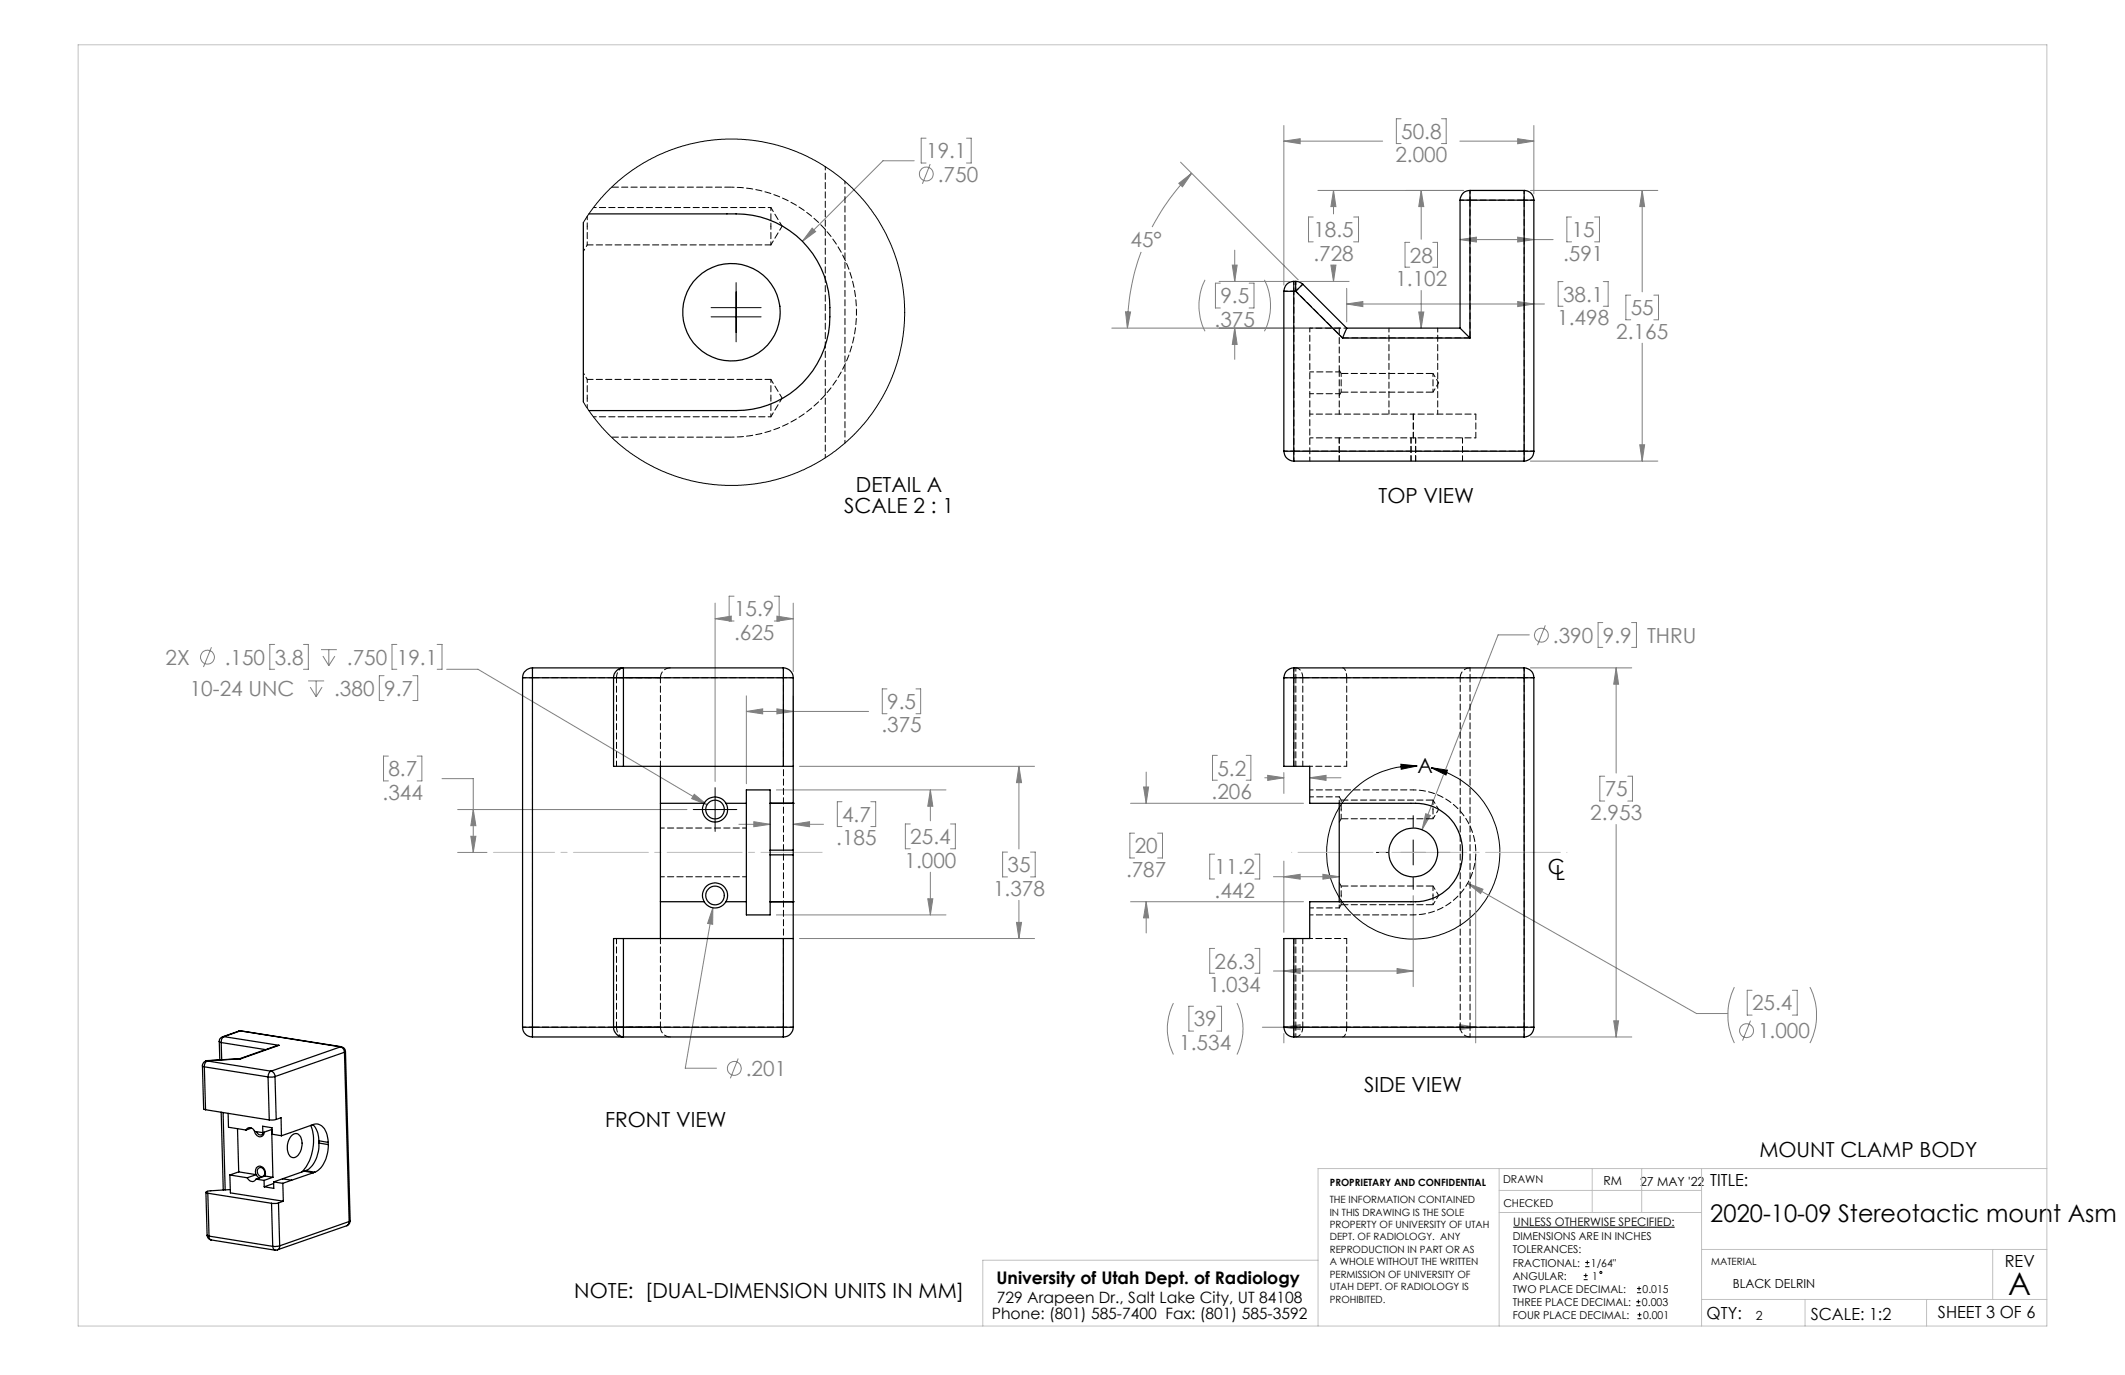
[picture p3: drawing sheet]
<svg xmlns="http://www.w3.org/2000/svg" width="432mm" height="279mm" viewBox="0 0 432 279" stroke-linecap="round" stroke-linejoin="round" font-family="sans-serif">
<g fill="none" stroke="#808080" stroke-width=".2">
<path d="M185.8 32.7h-6.4l-16.3 16.3M188.2 28.1h-1v5h1M189 33.3l-1.6 4.1M196.4 28.1h.9v5h-.9M239.5 37.3l2.6-2.1-1.8 2.8zM239.9 32.9l23.9 24M242.1 35.2a43.8 43.8 0 0 0-8 10.9M260.9 25.5v32.4M260.9 28.7h20.1M260.9 28.7l3.3-.5v1zM267.8 38.7h29.6M271 38.7v4.8"/>
<path d="M271 38.7l.5 3.3h-1.1zM284.7 24.1h-1v5.1h1M288.8 38.7l.5 3.3h-1zM288.8 38.7v9.9M292.9 24.1h1v5.1h-1M296.7 28.7h15M308.4 28.2l3.3 .5-3.3 .5zM311 38.7h25.9M311.7 25.5v13.9M333.7 38.7v20.6M333.7 38.7l.5 3.3h-1zM165 46.4l.7 .7-2.6 1.9z"/>
<path d="M231.9 51.2a44.6 44.6 0 0 0-2.8 15.5M244.9 56.9a11.7 11.7 0 0 0 0 10.4M247.7 57.2h14.3M248 57.5h-1v5.1h1M250.4 53.9h1l-.5 3.3zM250.9 50.8v6.4M253.8 57.5h1v5.1h-1M256.9 56.9a11.7 11.7 0 0 1 0 10.4M264.2 57.2h9.9M266.8 44.1h-.9v5h.9M270.4 53.9h1.1l-.5 3.3zM271 53.9v3.3"/>
<path d="M273.6 58.6v6.8M275.1 44.1h.9v5h-.9M286.5 49.2h-1v5.1h1M288.8 59v7.7M291.1 49.2h1v5.1h-1M296.7 48.7h18.9M296.7 48.7l3.3-.5v1zM308.4 48.2l3.3 .5-3.3 .5zM317.6 57.2h-1v5h1M319.3 44.1h-.9v5h.9M324 44.1h1v5h-1M325.8 57.2h1v5h-1"/>
<path d="M331.4 60h-1v5h1M336.1 60h.9v5h-.9M225.9 66.7h46.5M228.7 63.4h1l-.6 3.3zM250.9 66.7v6.3M250.9 66.7l.5 3.3h-1zM273.6 61.8h40.2M273.6 61.8l3.3-.5v1zM288.3 63.4h1l-.5 3.3zM308.4 61.3l3.3 .5-3.3 .5zM333.7 69.7v24M311 93.7h25.9"/>
<path d="M333.2 90.4h1l-.5 3.3zM43 131.5l-1.7 4M55.8 131h-1v5h1M61.7 131h1v5h-1M62.6 138.4h3.3M63 139.6l1.2 2M64.2 138.4v3.2M65.2 132h3.2M65.4 139.6l-1.2 2M65.6 133.3l1.2 2M66.8 132v3.3M68.1 133.3l-1.3 2"/>
<path d="M78 137.3h-.9v5h.9M80.6 131h-.9v5h.9M83.9 137.3h1v5h-1M88.8 131h1v5h-1M90.8 136h6.3l46.6 27.5M145.3 122.6v36.2M145.3 125.7h.1M145.3 125.7l3.3-.5v1zM149.2 121.1h-1v5.1h1M157.3 121.1h1v5.1h-1M157.9 125.2l3.3 .5-3.3 .5zM161.1 125.7h.1"/>
<path d="M161.2 122.6v13.9M180.2 140h-.9v5h.9M186.1 140h1v5h-1M310.8 129h-6.4l-15.4 39.6M311 135.7h20.6M314 127.1l-1.6 4M325.7 126.5h-1v5.1h1M328.4 135.7v21.4M328.4 135.7l.5 3.3h-1zM331.5 126.5h1v5.1h-1M78.9 153.6h-1v5.1h1M84.8 153.6h.9v5.1h-.9"/>
<path d="M89.8 158.2h6.4v15M151.7 141.4v17.8M151.7 144.6h24.8M151.7 144.6l3.3-.6v1.1zM157.9 144l3.3 .6-3.3 .5zM161.2 141.4v13M162.5 155.7h47.7M207 155.7v16.8M207 155.7l.6 3.3h-1zM232.4 159.9h1l-.5 3.3zM232.9 156.9v6.3M247.4 153.5h-1v5h1"/>
<path d="M253.2 153.5h1v5h-1M257 158h3.9M257.6 157.6l3.3 .4-3.3 .6zM260.9 157v4.2M266.1 158h6.4M266.1 158l3.4-.4v1zM326.1 157.7h-1v5.1h1M330.8 157.7h.9v5.1h-.9M93 164.5h46.6M93 173.2h6M95.7 169.9h1l-.5 3.3zM96.2 164.5l.5 3.3h-1z"/>
<path d="M141.1 161.4l2.6 2.1-3.2-1.2zM150.1 167.5h6.4M153.2 167l3.3 .5-3.3 .5zM157.8 160.5h34.4M161.2 167.5h6.1M161.2 167.5l3.3-.5v1zM171.1 162.9h-1v5.1h1M177 162.9h.9v5.1h-.9M185 167.4h-1v5.1h1M189.1 160.5v6.3M189.1 177.2v8.7M189.1 160.5l.4 3.3h-1z"/>
<path d="M193.1 167.4h1v5.1h-1M204.7 173.1h-1v5.1h1M209.4 173.1h1v5.1h-1M229.7 163.2h35.2M230.5 169.3h-.9v5h.9M235.2 169.3h1v5h-1M246.8 173.6h-1v5h1M255 173.6h1v5h-1M258.8 178.2h13.3M260.9 175v14.4M260.9 178.2l3.3-.5v.9zM268.8 177.7l3.3 .5-3.3 .4z"/>
<path d="M289.7 165.3l1 .4-1.7 2.9zM298.2 179.5l46.5 26.5h6.4M298.2 179.5l3.1 1.2-.5 .9zM299.9 174.5v37.4M328.4 167.5v43.2M144.9 184.5l-.1 3.3-1-.2zM144.9 184.5l-5.7 32.6h6.4M157.8 185.9h34.4M162.5 190.7h47.7M188.5 182.6h1l-.4 3.3zM206.6 187.4h1l-.6 3.3zM207 183v7.7"/>
<path d="M229.7 183.2h35.2M232.9 183.2v6.4M232.9 183.2l.5 3.3h-1zM246.8 192.7h-1v5.1h1M255 192.7h1v5.1h-1M258.8 197.3h28.4M260.9 197.3l3.3-.5v1zM283.9 196.8l3.3 .5-3.3 .5zM287.2 182v18.5M150 215.1l-1.6 4M238.4 203.8a11.7 11.7 0 0 0 0 10.5M242.5 204.5h-.9v5h.9"/>
<path d="M247.2 204.5h1v5h-1M251.4 203.8a11.7 11.7 0 0 1 0 10.5M256.5 208.7h43.4M260.9 210v1.9M260.9 208.7l3.3-.5v1zM296.6 208.2l3.3 .5-3.3 .5zM311 210.7h20.6M327.9 207.4h1l-.5 3.3zM352.4 200.6a13 13 0 0 0 0 11.3M355.7 207.4l-1.6 4.1M356 201.2h-1v5.1h1M364.2 201.2h1v5.1h-1"/>
<path d="M367.8 200.6a12.7 12.7 0 0 1 0 11.3"/>
<circle cx="188.2" cy="35.4" r="1.41"/>
<circle cx="42.2" cy="133.5" r="1.41"/>
<circle cx="313.2" cy="129.1" r="1.41"/>
<circle cx="149.2" cy="217.1" r="1.41"/>
<circle cx="354.9" cy="209.4" r="1.42"/>
</g>
<g fill="none" stroke="#000" stroke-width=".2">
<path d="M149.6 57.4v12.1M144.5 64.4h10.2M144.5 62.5h10.2M284.7 155.3l3.3 .3-3.3 .7zM288 155.6a17.6 17.6 0 0 0-16.8 24.9 17.6 17.6 0 0 0 29.8 3.7 17.6 17.6 0 0 0-10.2-28.2M290.8 156l3.3 .5-.3 1zM140.9 164.5h8.8M145.3 160.1v8.8M279.7 173.2h2.4M284.6 173.2h5.1M287.2 165.7v2.4M287.2 170.7v5.1"/>
<path d="M287.2 178.3v2.4M292.2 173.2h2.5M307.5 249.4h32.8M321.8 259.2h.8M322.1 257.4h.9M322.1 256.5h.9M322.2 258.8v.8M322.5 256.1v.9M321.8 260h.8M332.5 265.3h.8M332.5 264.5h.8M332.6 262.7h.9"/>
<path d="M332.6 261.8h.9M332.7 268h.9M332.7 267.2h.9M332.9 264.1v.8M333.1 261.4v.9M333.2 266.7v.9"/>
<circle cx="325.3" cy="258.6" r=".2"/>
</g>
<path d="M262.4 173.2h56" fill="none" stroke="#c0c0c0" stroke-width=".2" stroke-dasharray="15.2 1.3 1.3 1.3" stroke-dashoffset="-1.3"/>
<path d="M100.3 173.2h66.8" fill="none" stroke="#c0c0c0" stroke-width=".2" stroke-dasharray="15.2 1.3 1.3 1.3" stroke-dashoffset="2.8"/>
<g fill="none" stroke="#c0c0c0" stroke-width=".2">
<path d="M15.9 9.1h400v260.4h-400zM304.6 237.5v32M323.5 237.5v8.9M333.6 237.5v8.9M345.8 237.5v32M415.9 237.5h-148.1v32M267.8 256.1h-68.1v13.4M304.6 246.4h41.2M304.6 241.9h41.2M345.8 253.9h70.1M404.9 253.9v10.2M345.8 264.1h70.1"/>
<path d="M366.8 264.1v5.4M391.5 264.1v5.4"/>
</g>
<path d="M284.7 155.3l3.3 .3-3.3 .7zM290.8 156l3.3 .5-.3 1z" fill="#000"/>
<g fill="#808080">
<path d="M96.2 164.5l.5 3.3h-1zM95.7 169.9h1l-.5 3.3z"/>
<path d="M232.4 159.9h1l-.5 3.3zM232.9 183.2l.5 3.3h-1zM289.7 165.3l-.7 3.3 1.7-2.9zM257.6 157.6l3.3 .4-3.3 .6zM266.1 158l3.4-.4v1zM268.8 177.7l3.3 .5-3.3 .4zM260.9 178.2l3.3-.5v.9zM328.4 135.7l.5 3.3h-1zM327.9 207.4h1l-.5 3.3zM260.9 197.3l3.3-.5v1zM283.9 196.8l3.3 .5-3.3 .5zM260.9 208.7l3.3-.5v1zM296.6 208.2l3.3 .5-3.3 .5zM298.2 179.5l2.6 2.1 .5-.9zM157.9 144l3.3 .6-3.3 .5zM151.7 144.6l3.3-.6v1.1zM157.9 125.2l3.3 .5-3.3 .5zM145.3 125.7l3.3-.5v1zM141.1 161.4l-.6 .9 3.2 1.2zM189.1 160.5l.4 3.3h-1zM188.5 182.6h1l-.4 3.3zM207 155.7l.6 3.3h-1zM206.6 187.4h1l-.6 3.3zM161.2 167.5l3.3-.5v1zM153.2 167l3.3 .5-3.3 .5zM144.9 184.5l-1.1 3.1 1 .2zM260.9 28.7l3.3-.5v1zM308.4 28.2l3.3 .5-3.3 .5zM333.7 38.7l.5 3.3h-1zM333.2 90.4h1l-.5 3.3zM288.8 38.7l.5 3.3h-1zM288.3 63.4h1l-.5 3.3zM308.4 48.2l3.3 .5-3.3 .5zM296.7 48.7l3.3-.5v1zM239.5 37.3l2.6-2.1-1.8 2.8zM228.7 63.4h1l-.6 3.3zM271 38.7l.5 3.3h-1.1zM270.4 53.9h1.1l-.5 3.3zM308.4 61.3l3.3 .5-3.3 .5zM273.6 61.8l3.3-.5v1zM250.9 66.7l.5 3.3h-1zM250.4 53.9h1l-.5 3.3zM165 46.4l-1.9 2.6 2.6-1.9z"/>
</g>
<g fill="none" stroke="#000" stroke-width=".25">
<path d="M298.7 38.7v2M298.7 38.7a1.99 1.99 0 0 0-2 2M298.7 38.7h11M309.7 38.7v2M309.7 38.7a1.93 1.93 0 0 1 2 2M118.5 45.2v36.5M119.7 43.5h29.9a19.2 19.2 0 0 1 19 20.9 19 19 0 0 1-19 19h-29.9M260.9 59.2h2M260.9 59.2v32.5M262.9 57.2v2M262.9 57.2a1.99 1.99 0 0 0-2 2M262.9 59.2v32.5"/>
<path d="M262.9 59.2h.4M262.9 57.2h.4M263.3 57.2v2M263.3 57.2l.6 .1 .8 .4M263.3 59.2l9.5 9.5M264.7 57.7l-1.4 1.5M264.7 57.7l8.9 9M296.7 40.7h2M296.7 40.7v26M298.7 40.7h11M298.7 40.7v28M309.7 40.7h2"/>
<path d="M309.7 40.7v51M311.7 40.7v51M272.8 68.7h25.9M273.6 66.7l-.8 2M273.6 66.7h23.1M296.7 66.7l2 2M260.9 91.7h2M260.9 91.7a2.05 2.05 0 0 0 2 2M262.9 91.7v2M262.9 91.7h46.8M262.9 93.7h46.8M309.7 91.7h2"/>
<path d="M309.7 91.7v2M311.7 91.7a1.99 1.99 0 0 1-2 2M106.2 137.7h2M106.2 137.7v71M108.2 135.7a2.05 2.05 0 0 0-2 2M108.2 135.7v2M108.2 137.7h16.5M108.2 135.7h51M108.2 137.7v71M124.7 137.7a1.99 1.99 0 0 1 2-2v2M124.7 137.7h2M124.7 137.7v18h2"/>
<path d="M126.7 137.7h32.5M126.7 137.7v18M159.2 135.7v2M159.2 137.7h2M159.2 135.7a2.05 2.05 0 0 1 2 2M159.2 137.7v18M161.2 137.7v25.5M260.9 137.7h2M260.9 137.7v18h2M262.9 135.7v2M262.9 135.7a2.05 2.05 0 0 0-2 2M262.9 137.7v18"/>
<path d="M262.9 137.7h46.8M262.9 135.7h46.8M309.7 137.7h2M309.7 135.7v2M309.7 135.7a1.99 1.99 0 0 1 2 2M309.7 137.7v71M311.7 137.7v71M126.7 155.7h32.5M134.2 155.7v35M159.2 155.7h2M262.9 155.7h3.2v7.5h21.6a9.7 9.7 0 0 1 9.4 11.3 9.5 9.5 0 0 1-9.4 8.7h-21.6v7.5h-3.2M134.2 163.2h8.9"/>
<path d="M143.1 163.2a2.51 2.51 0 0 1 4.4 0M143.1 163.2a2.54 2.54 0 0 0 2.2 3.8 2.54 2.54 0 0 0 2.2-3.8M147.5 163.2h4.2M156.5 163.2h.1M156.5 163.2v9.6M156.5 173.7v9.5M156.5 163.2h4.7M156.5 163.2v-2.7h-4.8v25.4h4.8v-2.7M156.5 172.8v.9M156.5 172.8h4.7M156.5 173.7h4.7M161.2 163.2h.1"/>
<path d="M161.2 163.2v9.6M161.2 173.7v9.5M161.2 172.8v.9M272.1 163.2v20M126.7 190.7h-2v18M126.7 190.7h32.5M126.7 190.7v18M134.2 183.2h8.9M143.1 183.2a2.55 2.55 0 0 0 4.4 0M143.1 183.2a2.55 2.55 0 0 1 2.2-3.8 2.55 2.55 0 0 1 2.2 3.8M147.5 183.2h4.2M156.5 183.2h.1"/>
<path d="M156.5 183.2h4.7M159.2 190.7h2M159.2 190.7v18M161.2 183.2h.1M161.2 183.2v25.5M262.9 190.7h-2v18M262.9 190.7v18M41.1 216.6l.3 8.8 .4 .1M41.1 216.6l.4 .2M41.5 216.8l13 2M41.5 216.8l.3 8.7M41.8 215.6a1.03 1.03 0 0 0-.7 1"/>
<path d="M41.9 215.6h-.1M42.1 215.6a1.25 1.25 0 0 0-.6 1.2M42.1 215.6h-.3M42.1 215.6l13 2.1M42.2 215.5l-.3 .1M42.2 215.5h.1M42.2 215.5l-.1 .1M44.6 211.6l.3 .2M44.6 211.6l.1 3.8M44.9 211.8l9.1 1.5M44.9 211.8l.1 3.5M45.2 210.7a.94 .94 0 0 0-.6 .9"/>
<path d="M45.5 210.6a1.16 1.16 0 0 0-.6 1.2M45.5 210.6l-.3 .1M45.5 210.6l11.2 1.8M48.5 209.5l-3.3 1.2M48.8 209.5h.2M48.8 209.5h-.3M48.8 209.5l-3.3 1.1M48.8 209.5l20.4 3.2M48.9 215.2l-6.7 .3M49 209.5h-.5M49 209.5l20.4 3.2M54.5 218.8l.2 8.8"/>
<path d="M55.1 217.7a1.25 1.25 0 0 0-.6 1.1M55.1 217.7a1.07 1.07 0 0 1 .8 1.1M55.9 218.8h-1.4M55.9 218.8l.2 8.7M56.7 212.4l-8 2.7M56.7 212.4l-7.8 2.8M69.2 212.7a1.15 1.15 0 0 1 .8 1.1M69.2 212.7l-14.1 5M69.4 212.7a1.05 1.05 0 0 1 .8 1M69.4 212.7h-.2M70 213.8l-14.1 5M70 213.8l.9 34.4"/>
<path d="M70.2 213.7l-.2 .1M70.2 213.7l1 34.4M106.2 208.7h2M106.2 208.7a1.99 1.99 0 0 0 2 2M108.2 208.7v2M108.2 208.7h16.5M108.2 210.7h51M124.7 208.7a1.93 1.93 0 0 0 2 2v-2M124.7 208.7h2M126.7 208.7h32.5M159.2 208.7v2M159.2 208.7h2"/>
<path d="M161.2 208.7a1.99 1.99 0 0 1-2 2M260.9 208.7a1.99 1.99 0 0 0 2 2M260.9 208.7h2M262.9 208.7v2M262.9 208.7h46.8M262.9 210.7h46.8M309.7 208.7h2M309.7 208.7v2M311.7 208.7a1.93 1.93 0 0 1-2 2M41.8 225.5l12.9 2.1M44.9 226l.5 15.8M45.3 226.1l.5 15.7"/>
<path d="M46.4 226.2v2.9l3.6 .5M46.7 238.8l.1 3.6 10.8 1.7M46.7 238.8l3.5 .5M48.3 229.3l.2 8.8M48.5 238.1l3.6 .6M48.5 238.1l-1.8 .7M50 229.6a.95 .95 0 0 1 1-.5 .95 .95 0 0 1 .8 .8l1.6 .3M50.2 239.3a.99 .99 0 0 0 .8 .8 .99 .99 0 0 0 1-.5M51.1 229.2l-1.1 .4M51.7 229.8a1.07 1.07 0 0 0 .7 1 1.07 1.07 0 0 0 1.2-.3l.1-.5M52 239.6l1.7 .3M52.1 238.7a1.03 1.03 0 0 1-.1-1.2 1.03 1.03 0 0 1 1.1-.5 1.48 1.48 0 0 1 .7 2"/>
<path d="M52.1 238.7l.6 .7M52.1 238.7l-1.9 .6M52.1 230a.73 .73 0 0 0 .7 .6 .73 .73 0 0 0 .7-.5M52.5 237.4a.94 .94 0 0 1 1.2 .4 .94 .94 0 0 1-.2 1.2 .98 .98 0 0 1-1.1-.4 .98 .98 0 0 1 .1-1.2zM53.4 230.2v-1.4l1.9 .4v1.3l1.9 .3M53.4 230.2l1.8-.7 .3 9.7M53.7 239.9v1.3M53.8 239l1.7 .2M53.8 239l-1.8 .6M55.5 239.2l-1.8 .7M56.1 227.5l-1.4 .1M56.1 227.5l1-.4 .1 3.7"/>
<path d="M57.2 230.8l6.2-2.2a2.17 2.17 0 0 1 3 1.7l.3 1.8M57.4 239.5l1.9 .3M59.2 230.8a1.12 1.12 0 0 1 1.3-.4 1.12 1.12 0 0 1 .7 1.1 3.2 3.2 0 0 1-1.3 3.7 1.29 1.29 0 0 1-1.5-1.4 3.8 3.8 0 0 1 .8-3zM59.3 239.8l-1.8 .7M61.8 238l-6.2 2.2M61.8 238l1.9 .3M62.1 237.9l1.9 .3M62.1 237.9l-.3 .1M63.1 228.7a9.4 9.4 0 0 1-1.8 9.5M63.6 228.5a4.6 4.6 0 0 1 1.2 3.3M63.7 238.3l-4.4 1.5M64 238.2l-.3 .1"/>
<path d="M64.8 232.3a6.1 6.1 0 0 1-2.5 5.5l-.2 .1M64.8 231.8l1.9 .3M64.8 232.3l1.9 .3M64.8 231.8v.5M66.7 232.1v.5M66.7 232.6a6.3 6.3 0 0 1-2.5 5.5l-.2 .1M41.8 242.3l.3 8.7M42.1 251a.99 .99 0 0 0 .8 1M42.1 251l.4 .2M42.2 242.5l.3 8.7M42.2 242.5l13 2M42.5 251.2l.2 .6 .2 .2"/>
<path d="M42.5 251.2l12.9 2.1M42.9 252l13 2M46.8 241.7l-4.2 .3-.8 .3 .4 .2M55.2 244.5l.2 8.8M55.4 253.3l.2 .5 .3 .2M55.6 240.2v1.3l-1.9-.3M55.6 240.2l1.9 .3M55.6 240.5l-1.9 .7M56.4 254h-.5M56.6 244.4l-1.4 .1M56.6 244.4l.2 8.8M56.8 253.2l-1.4 .1"/>
<path d="M56.8 253.2l-.1 .5-.3 .3M57.5 240.5l.1 3.6M57.6 244.1l-1 .3M70.5 249.1l-14.1 4.9M70.9 248.2l-.2 .7-.2 .2M70.9 248.2l-14.1 5M71.2 248.1a1.03 1.03 0 0 1-.7 1M71.2 248.1l-.3 .1"/>
<circle cx="148.6" cy="63.4" r="9.9"/>
<circle cx="145.3" cy="164.5" r="1.9"/>
<circle cx="287.2" cy="173.2" r="5"/>
<circle cx="145.3" cy="182" r="1.9"/>
</g>
<g fill="none" stroke="#000" stroke-width=".2" stroke-dasharray="1.3 .6" stroke-dashoffset=".6">
<path d="M298.7 38.7v2M309.7 38.7v2M119.3 46v3.8M119.3 44v2M156.6 46v-3.8M156.6 49.8v-3.8M262.9 59.2h-2M262.9 59.2v-2M263.3 59.2l9.5 9.5M263.3 59.2v-2M264.7 57.7l-1.4 1.5M296.7 40.7h2"/>
<path d="M311.7 40.7h-2M119.3 77.1v3.8M272.5 75.9v3.8M291.2 79.7v-3.8M119.3 80.9v2M156.6 80.9v-3.8M156.6 84.7v-3.8M167.7 93v-59.2M262.9 91.7v-32.5M262.9 91.7h-2M262.9 91.7v2M287.2 84.1h-21"/>
<path d="M287.2 89h-21M309.7 91.7h2M309.7 91.7v2M108.2 137.7h-2M108.2 137.7v-2M134.2 137.7h-9.5M159.2 137.7v-2M161.2 137.7h-2M262.9 137.7h-2M262.9 135.7v2M263.3 135.7v2M298.7 137.7h-2"/>
<path d="M298.7 137.7v-2M309.7 137.7v-2M311.7 137.7h-2M272.1 163.2v-1.3M287.2 160.5h-21M266.2 185.9h21M272.1 184.5v-1.3M106.2 208.7h2M108.2 208.7v2M124.7 208.7h9.5M159.2 210.7v-2M159.2 208.7h2"/>
<path d="M260.9 208.7h2M262.9 210.7v-2M263.3 210.7v-2M296.7 208.7h2M298.7 208.7v2M309.7 208.7v2M309.7 208.7h2"/>
</g>
<path d="M156.6 42.2h-36M266.2 66.7h7.5M120.6 84.7h36M171.7 90v-53.2M264.7 137.7h-1.4M266.2 155.7h7.5M266.2 190.7h7.5M287.2 185.9a12.7 12.7 0 0 0 12.7-12.7 12.7 12.7 0 0 0-12.7-12.7M264.7 208.7h-1.4" fill="none" stroke="#000" stroke-width=".2" stroke-dasharray="1.3 .6" stroke-dashoffset=".7"/>
<path d="M272.5 164.5v1.9M272.5 162.6v1.9M291.2 164.5v-1.9M291.2 166.4v-1.9M272.5 181.9v1.9M272.5 180v1.9M291.2 181.9v-1.9M291.2 183.8v-1.9" fill="none" stroke="#000" stroke-width=".2" stroke-dasharray="1.3 .6" stroke-dashoffset=".9"/>
<g fill="none" stroke="#000" stroke-width=".2" stroke-dasharray="1.3 .6" stroke-dashoffset=".2">
<path d="M272.1 93.7v-4.7M286.7 89v4.7M287.7 89v4.7M297.2 89v4.7M126.7 135.7a1.78 1.78 0 0 0-1.4 2M263.3 135.7a1.78 1.78 0 0 1 1.4 2M263.3 137.7v18M125.3 155.7v-18M134.2 155.7v-18M262.9 155.7v-18M264.7 155.7v-18M273.7 155.7v-18"/>
<path d="M263.3 190.7v18M125.3 208.7v-18M125.3 208.7a1.78 1.78 0 0 0 1.4 2M134.2 208.7v-18M262.9 208.7v-18M264.7 208.7a1.78 1.78 0 0 1-1.4 2M264.7 208.7v-18M273.7 208.7v-18"/>
</g>
<g fill="none" stroke="#000" stroke-width=".2" stroke-dasharray="1.3 .6">
<path d="M262.9 59.2h.4M272.1 75.6v-8.9M298.7 68.7v-28M125.3 137.7h-.6M125.3 137.7h8.9M136.2 135.7a2 2 0 0 0-2 2M262.9 137.7h.4M264.7 137.7h9M298.7 135.7a2 2 0 0 0-2 2M125.3 208.7h-.6M134.2 208.7h-8.9M134.2 208.7a2 2 0 0 0 2 2"/>
<path d="M263.3 208.7h-.4M273.7 208.7h-9M296.7 208.7a2 2 0 0 0 2 2"/>
</g>
<g fill="none" stroke="#000" stroke-width=".2" stroke-dasharray="1.3 .6" stroke-dashoffset=".4">
<path d="M272.5 75.9l-.4-.7M272.1 80.3l.4-.6M159.2 137.7v71M272.8 135.7a1.87 1.87 0 0 1 .9 2M309.7 137.7v71M272.1 167l.4-.6M272.5 162.6l-.4-.7M272.1 184.5l.4-.7M272.5 180l-.4-.6M108.2 208.7v-71M273.7 208.7a1.87 1.87 0 0 1-.9 2M296.7 208.7v-71"/>
<path d="M298.7 208.7v-71"/>
</g>
<g fill="none" stroke="#000" stroke-width=".2" stroke-dasharray="1.3 .6" stroke-dashoffset=".5">
<path d="M266.2 66.7v27M272.1 75.6h-5.9M282.2 66.7v17.4M291.2 79.7l1.1-1.9M292.3 77.8l-1.1-1.9M266.2 80h5.9M272.1 84.1v-4.1M292.1 84.1v-17.4M273.7 137.7h23M134.2 178.2h17.5M151.7 168.3h-17.5M272.1 161.9h-5.9"/>
<path d="M291.2 166.4l1.1-1.9M292.3 164.5l-1.1-1.9M266.2 184.5h5.9M291.2 183.8l1.1-1.9M292.3 181.9l-1.1-1.9M296.7 208.7h-23"/>
</g>
<g fill="none" stroke="#000" stroke-width=".2" stroke-dasharray="1.3 .6" stroke-dashoffset="-.1">
<path d="M148.6 38h-24.3M298.7 40.7h11M309.7 40.7v51M272.5 79.7h18.7M291.2 75.9h-18.7M124.3 88.8h24.3M108.2 137.7h51M298.7 137.7h11M272.5 166.4h18.7M291.2 162.6h-18.7M272.5 183.8h18.7M291.2 180h-18.7"/>
<path d="M159.2 208.7h-51M309.7 208.7h-11"/>
</g>
<path d="M119.3 49.8h37.3M156.6 77.1h-37.3M272.8 68.7h25.9M287.2 84.1v4.9M299.9 89v-4.9M309.7 91.7h-46.8" fill="none" stroke="#000" stroke-width=".2" stroke-dasharray="1.3 .6" stroke-dashoffset=".1"/>
<path d="M299.9 89h-12.7M299.9 84.1h-12.7" fill="none" stroke="#000" stroke-width=".2" stroke-dasharray="1.3 .6" stroke-dashoffset="-1"/>
<path d="M156.6 49.8l2.3-3.8M158.9 46l-2.3-3.8M156.6 84.7l2.3-3.8M158.9 80.9l-2.3-3.8M272.1 80v-4.4" fill="none" stroke="#000" stroke-width=".2" stroke-dasharray="1.3 .6" stroke-dashoffset=".3"/>
<path d="M118.5 45.2l1.4-2.1 2.3-2.9 3.5-3.4 2.9-2.3 2.2-1.4 4.6-2.3 4.6-1.5 3.3-.7 3.3-.3h3.2l2.8 .2 5.5 1 2.7 .9 3.2 1.4 2.4 1.3 2.4 1.5 2.5 1.9 1.8 1.7 3.4 3.7 2.9 4.3 1.8 3.8 .6 1.6 .8 2.7 .7 2.8 .5 5.5v2.6l-.3 3.1-.8 3.9-.4 1.6-1 2.7-1.2 2.8-3 4.8-1.5 2-2.4 2.6-4.3 3.5-2.2 1.5-3.5 1.8-4.5 1.7-2.9 .7-2.6 .5-3.3 .2h-2.5l-2.5-.1-3-.5-3.1-.7-3.2-1.1-4.5-2.2-3-1.9-2.2-1.8-3.5-3.4-2.5-3-1.4-2.2" fill="none" stroke="#000" stroke-width=".2"/>
<path d="M118.5 51.1l.8-1.3M119.3 77.1l-.8-1.3M148.6 88.8a25.4 25.4 0 0 0 25.4-25.4 25.4 25.4 0 0 0-25.4-25.4" fill="none" stroke="#000" stroke-width=".2" stroke-dasharray="1.3 .6" stroke-dashoffset=".8"/>
<text font-size="6.3" x="408.1" y="263.1">A</text>
<text font-size="4.9" x="347.5" y="248.2">2020-10-09 Stereotactic mount Asm</text>
<g font-size="4.2" fill="#808080">
<text x="284.7" y="28.2">50.8</text>
<text x="188.2" y="32.2">19.1</text>
<text x="283.5" y="33">2.000</text>
<text x="190.6" y="36.9">.750</text>
<text x="229.7" y="50.3">45°</text>
<text x="266.9" y="48.2">18.5</text>
<text x="266.9" y="53">.728</text>
<text x="286.5" y="53.4">28</text>
<text x="317.6" y="53">.591</text>
<text x="319.4" y="48.2">15</text>
<text x="283.5" y="58.1">1.102</text>
<text x="248" y="61.6">9.5</text>
<text x="317.6" y="61.3">38.1</text>
<text x="331.4" y="64.1">55</text>
<text x="246.8" y="66.4">.375</text>
<text x="316.4" y="66.1">1.498</text>
<text x="328.4" y="68.8">2.165</text>
<text x="149.2" y="125.3">15.9</text>
<text x="149.2" y="130">.625</text>
<text x="315.6" y="130.6">.390</text>
<text x="325.7" y="130.6">9.9</text>
<text x="334.7" y="130.6">THRU</text>
<text x="33.6" y="135.1">2X</text>
<text x="45.7" y="135.1">.150</text>
<text x="55.8" y="135.1">3.8</text>
<text x="70.5" y="135.1">.750</text>
<text x="80.7" y="135.1">19.1</text>
<text x="38.6" y="141.4">10-24 UNC</text>
<text x="67.9" y="141.4">.380</text>
<text x="78.1" y="141.4">9.7</text>
<text x="179.1" y="148.8">.375</text>
<text x="180.3" y="144.1">9.5</text>
<text x="78.9" y="157.7">8.7</text>
<text x="247.4" y="157.6">5.2</text>
<text x="326.1" y="161.8">75</text>
<text x="77.7" y="162.5">.344</text>
<text x="171.1" y="167">4.7</text>
<text x="246.2" y="162.3">.206</text>
<text x="323.1" y="166.6">2.953</text>
<text x="169.9" y="171.8">.185</text>
<text x="185" y="171.5">25.4</text>
<text x="230.6" y="173.4">20</text>
<text x="183.8" y="176.3">1.000</text>
<text x="204.7" y="177.2">35</text>
<text x="228.8" y="178.2">.787</text>
<text x="246.8" y="177.7">11.2</text>
<text x="201.8" y="182">1.378</text>
<text x="246.8" y="182.4">.442</text>
<text x="246.8" y="196.8">26.3</text>
<text x="245.6" y="201.6">1.034</text>
<text x="242.6" y="208.6">39</text>
<text x="356" y="205.3">25.4</text>
<text x="239.6" y="213.3">1.534</text>
<text x="357.2" y="211">1.000</text>
<text x="151.6" y="218.6">.201</text>
</g>
<g font-size="4.2">
<text x="173.9" y="100.1">DETAIL A</text>
<text x="171.6" y="104.2">SCALE 2 : 1</text>
<text x="280.1" y="102.2">TOP VIEW</text>
<text x="288" y="157">A</text>
<text x="314.5" y="177.6">C</text>
<text x="316.1" y="178.9">L</text>
<text x="277.2" y="221.8">SIDE VIEW</text>
<text x="123" y="229.1">FRONT VIEW</text>
<text x="357.5" y="235">MOUNT CLAMP BODY</text>
<text x="116.7" y="263.7">NOTE: [DUAL-DIMENSION UNITS IN MM]</text>
</g>
<text font-size="3.5" x="202.5" y="260.9">University of Utah Dept. of Radiology</text>
<g font-size="3.4">
<text x="347.5" y="240.9">TITLE:</text>
<text x="407.4" y="257.6">REV</text>
<text x="346.8" y="268.1">QTY:</text>
<text x="368" y="268.1">SCALE: 1:2</text>
<text x="393.8" y="267.9">SHEET 3 OF 6</text>
</g>
<g font-size="3.2">
<text x="201.5" y="268">Phone: (801) 585-7400 Fax: (801) 585-3592</text>
<text x="202.6" y="264.8">729 Arapeen Dr., Salt Lake City, UT 84108</text>
</g>
<g font-size="2.5">
<text x="325.8" y="240.8">RM</text>
<text x="333.3" y="240.9">27 MAY '22</text>
<text x="352.1" y="261.7">BLACK DELRIN</text>
<text x="356.8" y="268.1">2</text>
</g>
<text font-size="2.4" x="307.5" y="249.1">UNLESS OTHERWISE SPECIFIED:</text>
<g font-size="2.2">
<text x="305.4" y="240.4">DRAWN</text>
<text x="305.5" y="245.3">CHECKED</text>
<text x="307.4" y="252.1">DIMENSIONS ARE IN INCHES</text>
<text x="307.4" y="254.7">TOLERANCES:</text>
<text x="307.4" y="257.4">FRACTIONAL:</text>
<text x="323.3" y="257.4">1/64&quot;</text>
<text x="307.4" y="262.7">TWO PLACE DECIMAL:</text>
<text x="307.4" y="260">ANGULAR:</text>
<text x="323.5" y="260">1</text>
<text x="333.8" y="262.7">0.015</text>
<text x="307.4" y="265.3">THREE PLACE DECIMAL:</text>
<text x="307.4" y="268">FOUR PLACE DECIMAL:</text>
<text x="333.6" y="265.3">0.003</text>
<text x="333.9" y="268">0.001</text>
</g>
<g font-size="2">
<text x="270.2" y="244.5">THE INFORMATION CONTAINED</text>
<text x="270.2" y="241.1">PROPRIETARY AND CONFIDENTIAL</text>
<text x="270.2" y="247">IN THIS DRAWING IS THE SOLE</text>
<text x="270.2" y="249.5">PROPERTY OF UNIVERSITY OF UTAH</text>
<text x="270.2" y="252.1">DEPT. OF RADIOLOGY. ANY</text>
<text x="270.2" y="254.6">REPRODUCTION IN PART OR AS</text>
<text x="270.2" y="257.1">A WHOLE WITHOUT THE WRITTEN</text>
<text x="347.7" y="257.1">MATERIAL</text>
<text x="270.2" y="259.6">PERMISSION OF UNIVERSITY OF</text>
<text x="270.2" y="262.1">UTAH DEPT. OF RADIOLOGY IS</text>
<text x="270.2" y="264.7">PROHIBITED.</text>
</g>
</svg>
